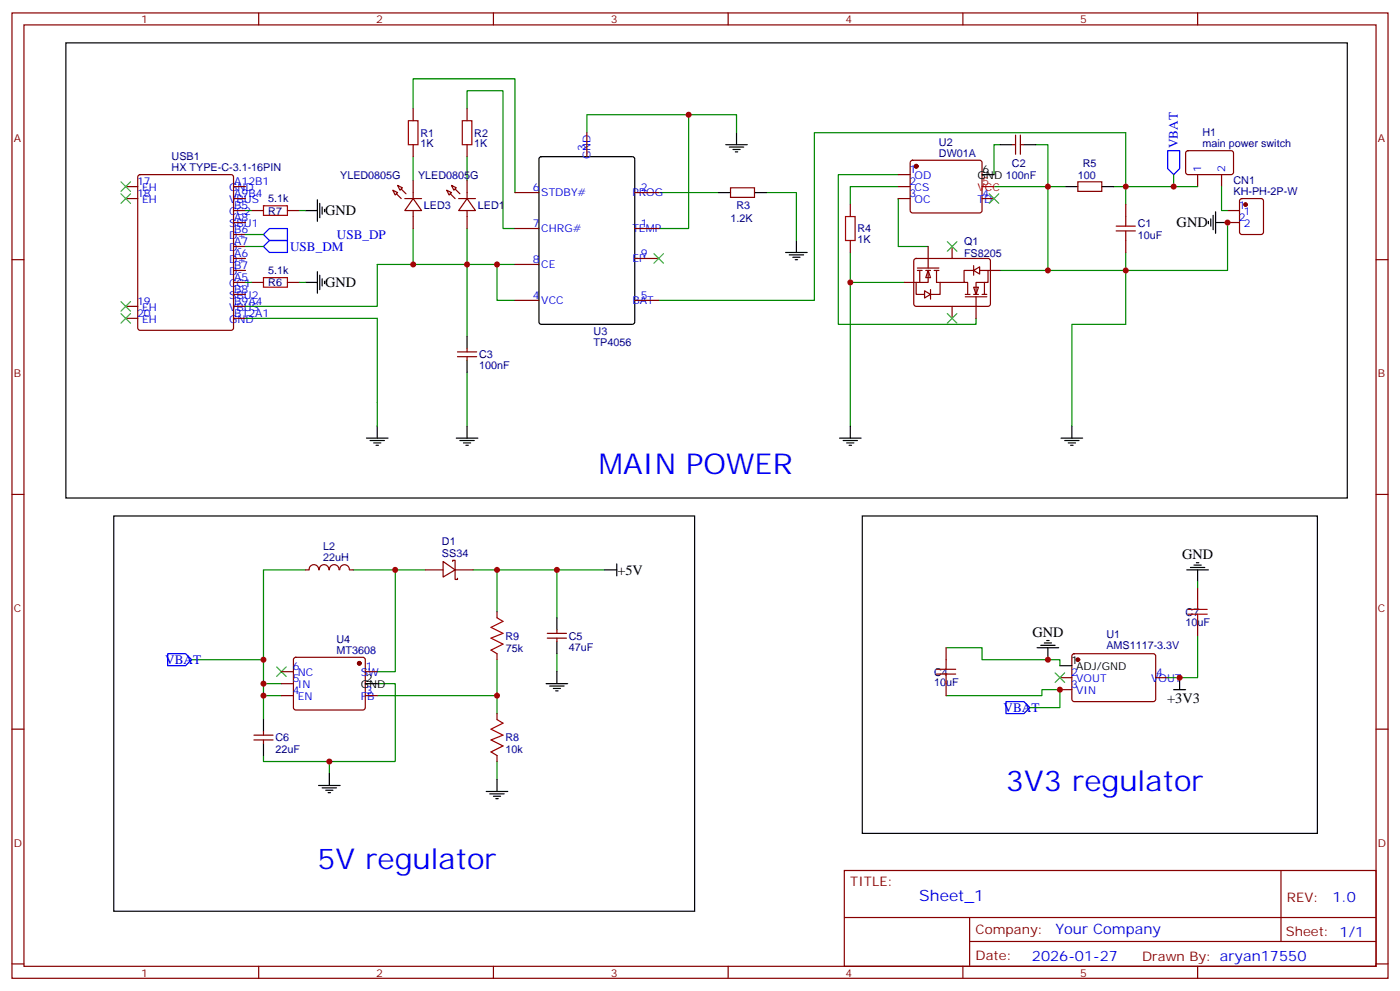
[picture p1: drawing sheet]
<svg xmlns="http://www.w3.org/2000/svg" width="412mm" height="292mm" viewBox="0 0 412 292" stroke-linecap="round" stroke-linejoin="round" font-family="sans-serif">
<g fill="none" stroke="#870000" stroke-width=".35">
<path d="M3.5 3.8h405.4v284.3h-405.4zM7.1 7.3h398.2v277.3h-398.2zM76.2 3.8v3.5M145.3 3.8v3.5M214.5 3.8v3.5M283.6 3.8v3.5M352.8 3.8v3.5M121.7 32v3.6M137.6 32v3.6M299.2 39.8v5.6M300.6 39.8v5.6M37 55h3.6"/>
<path d="M37 58.5h3.6M40.8 51.6l.5-.2h26.8l.6 .5 .1 44.7-.5 .6-27 .1-.7-.5v-44.7zM68.8 55h3.5M68.8 58.5h3.5M121.7 42.6v3.5M137.6 42.6v3.5M215.2 55.3h7v2.8h-7zM264.6 55h3.5M264.6 58.5h3.5M264.6 51.4h3.5M268.3 47.4l.5-.2h19.8l.5 .2 .2 .5-.1 14.4-.6 .4h-20.1l-.4-.7v-14.1zM289.3 58.5h3.5"/>
<path d="M298.1 42.6h1.1M300.6 42.6h1M317.5 53.6h7.1v2.8h-7.1zM3.5 76.5h3.6M68.8 65.5h3.5M68.8 72.6h3.5M68.8 76.1h3.5M68.8 79.7h3.5M68.8 69.1h3.5M68.8 62h3.5M250.5 60.3v3.5M250.5 70.8v3.6"/>
<path d="M331.6 60.3v3.5M331.6 70.8v3.6M405.3 76.5h3.6M37 93.8h3.6M37 90.2h3.6M68.8 83.2h3.5M68.8 93.8h3.5M68.8 90.2h3.5M68.8 86.7h3.5M134.8 105.1h5.6M134.8 103.6h5.6M137.6 102.6v1"/>
<path d="M137.6 105.1v1M3.5 145.6h3.6M405.3 145.6h3.6M3.5 214.8h3.6M405.3 214.8h3.6M248.7 256.4h156.6v28.2h-156.6zM377.3 256.4v20.9M248.7 270.2h156.5M285.6 277.3h119.6M285.6 270.2v14.2M3.5 283.9h3.6M76.2 284.6v3.5"/>
<path d="M145.3 284.6v3.5M214.5 284.6v3.5M283.6 284.6v3.5M352.8 284.6v3.5M405.3 283.9h3.6"/>
</g>
<g fill="none" stroke="#008700" stroke-width=".35">
<path d="M121.7 32v-8.8h30v33.5M137.6 32v-5.3h10.6v40.6h3.5M172.9 39.1v-5.3h44.1v5.3M202.8 33.8v33.5h-8.8M121.7 46.1v7.1M137.6 46.1v7.1M194 56.7h17.7M225.8 56.7h8.8v14.1M264.6 51.4h-17.7v44.1h40.6v-1.7M264.6 58.5v14.1h8.8M264.6 55h-14.1v5.3M292.8 55h21.2"/>
<path d="M294.6 42.6h-1.8v8.8M305.2 42.6h3.5v37.1M328.1 55h3.5M111.1 77.9h40.6M121.7 67.3v10.6M137.6 67.3v31.8M146.4 77.9v10.6h5.3M250.5 74.4v51.1M294.6 79.7h37M331.6 74.4v21.1h-15.9v30M331.6 60.3v-21.2h-91.7v49.4h-45.9M111.1 93.8v31.7"/>
<path d="M250.5 83.2h15.8M137.6 109.6v15.9"/>
</g>
<g fill="none" stroke="#000" stroke-width=".35">
<path d="M217 39.1v3.5M211.7 56.7h3.5M213.8 42.6h6.3M214.8 43.3h4.3M215.9 44h2.1M216.6 44.7h.7M222.2 56.7h3.6M289.3 51.4h3.5M294.6 42.6h3.5M301.6 42.6h3.6M314 55h3.5M324.6 55h3.5"/>
<path d="M231.4 74.4h6.4M232.5 75.1h4.2M233.5 75.8h2.2M234.2 76.5h.7M234.6 70.8v3.6M137.6 99.1v3.5M137.6 106.1v3.5M107.9 129h6.4M109 129.8h4.2M110.1 130.5h2.1M110.8 131.2h.7M111.1 125.5v3.5"/>
<path d="M134.4 129h6.4M135.5 129.8h4.2M136.5 130.5h2.1M137.2 131.2h.7M137.6 125.5v3.5M247.3 129h6.3M248.4 129.8h4.2M249.4 130.5h2.1M250.1 131.2h.7M250.5 125.5v3.5M312.6 129h6.3M313.6 129.8h4.3"/>
<path d="M314.7 130.5h2.1M315.4 131.2h.7M315.7 125.5v3.5"/>
</g>
<path d="M120.3 35.6h2.8v7h-2.8zM136.2 35.6h2.8v7h-2.8zM249.1 63.8h2.8v7h-2.8zM328.8 68h5.6M328.8 66.6h5.6M331.6 63.8v2.8M331.6 68v2.8" fill="none" stroke="#a10000" stroke-width=".35"/>
<circle cx="269.9" cy="49" r=".53" fill="#870000" stroke="#870000" stroke-width=".35"/>
<path d="M289.3 55h3.5" fill="none" stroke="#f00" stroke-width=".35"/>
<g fill="#fff" stroke="#870000" stroke-width=".35">
<path d="M273.4 79.7l.7 2.1h-1.4z"/>
<path d="M272.3 85.7l1.8 1-1.8 1.1z"/>
</g>
<path d="M270.2 79h6.4M270.2 79.7h1.4M270.9 79.7v3.5M272.7 79.7h1.4M273.4 79.7v3.5h-3.5v3.5h2.4M273.4 72.6v6.4M275.2 79.7h1.4M275.9 79.7v3.5h1v3.5h-2.8M280.5 72.6v3.5M266.3 83.2h3.6M274.1 85.3v2.8" fill="none" stroke="#870000" stroke-width=".35"/>
<g fill="#fff" stroke="#870000" stroke-width=".35">
<path d="M286.8 84.6h1.4l-.7 2.1z"/>
<path d="M286.8 79.7l1.8-1.1v2.1z"/>
</g>
<g fill="none" stroke="#870000" stroke-width=".35">
<path d="M172.9 39.1v7M115.7 56l1.4 .7-.7 .7zM117.1 54.6l1.4 .7-.7 .7zM119.2 58.5h5M121.7 58.5l2.5 3.5h-5zM121.7 53.2v5.3M131.6 56l1.4 .7-.7 .7zM133 54.6l1.4 .7-.7 .7zM135.1 58.5h5M137.6 58.5l2.5 3.5h-5zM137.6 53.2v5.3M151.7 56.7h7"/>
<path d="M187 56.7h7M349.5 44.6l.5-.2h12.9l.5 .7-.1 5.9-.6 .4h-13l-.5-.7v-5.6zM352.8 51.4v3.6M359.8 51.4v3.6M365.4 58.7l.4-.2h5.7l.6 .4 .1 9.5-.5 .6-5.9 .1-.6-.5-.1-9.4zM74.1 62h3.5M84.7 62h3.5M121.7 62v5.3M137.6 62v5.3M151.7 67.3h7M151.7 77.9h7M187 67.3h7"/>
<path d="M187 76.1h7M269.4 76.3l.5-.2 21.4 .1 .4 .6v13l-.7 .4h-21.4l-.4-.7v-12.7zM286.8 79.7h-2.8v3.5h1v3.5M286.8 78.2v2.9M288.6 79.7h2.4v3.5h-3.5v3.5M291 79.7h3.6M361.6 62h3.5M361.6 65.5h3.5M74.1 83.2h3.5M84.7 83.2h3.5M151.7 88.5h7M187 88.5h7"/>
<path d="M276.9 83.2h7.1M280.5 90.2v3.6M284.3 87.4h6.4M284.3 86.7h1.5M286.8 86.7h1.4M287.5 87.4v6.4M289.3 86.7h1.4M290 83.2v3.5M90 167.9h1M91.1 167.8a1.41 1.41 0 0 1 1.4-1.5 1.41 1.41 0 0 1 1.4 1.5M94.1 167.8a1.41 1.41 0 0 1 1.4-1.5 1.41 1.41 0 0 1 1.4 1.5M97 167.8a1.41 1.41 0 0 1 1.4-1.5 1.41 1.41 0 0 1 1.4 1.5"/>
<path d="M100.1 167.8a1.41 1.41 0 0 1 1.4-1.5 1.41 1.41 0 0 1 1.4 1.5M103 167.9h1.1M125.2 167.9h5.3M130.5 165.4l3.6 2.5-3.6 2.1zM133.3 165.4v-.4h.8v2.9M134.1 167.9v2.8h.7v-.4M134.1 167.9h5.2M352.8 173.1v3.6M82.9 197.8h3.5M86.7 193.8l.4-.2h19.8l.5 .2 .2 .5-.1 14.4-.6 .4h-20l-.5-.7v-14.1zM107.6 197.8h3.5M146.4 180.2v1.8"/>
<path d="M146.4 192.5v1.8M161.2 188h5.7M161.2 186.5h5.7M164 185.5v1M164 188v1M278.7 190.8v3.5M312.2 199.6h3.5M316 192.8l.4-.3 23.6 .1 .4 .7v12.9l-.7 .5-23.5-.1-.5-.6v-12.7zM340.4 199.6h3.6M352.8 183.7v3.6M74.8 217.9h5.6M74.8 216.5h5.6"/>
<path d="M77.6 215.5v1M77.6 217.9v1.1M82.9 204.9h3.5M82.9 201.4h3.5M107.6 204.9h3.5M146.4 210.2v1.7M278.7 201.4v3.5M312.2 203.1h3.5M146.4 222.5v1.8"/>
</g>
<g fill="none" stroke="#008700" stroke-width=".35">
<path d="M331.6 55h21.2M345.7 51.4v3.6M359.8 55v7h1.8M72.3 62h1.8M72.3 72.6h5.3M72.3 69.1h5.3M88.2 62h1.8M111.1 77.9v12.3h-38.8M361.6 65.5v14.2h-30M72.3 93.8h38.8M72.3 83.2h1.8M88.2 83.2h1.8"/>
<path d="M90 167.9h-12.4v37h5.3M104.1 167.9h21.1M116.4 167.9v29.9h-5.3M139.3 167.9h38.9M146.4 167.9v12.3M164 167.9v14.1M352.8 171.4v1.7M56.4 194.3h21.2M146.4 194.3v15.9M164 192.5v5.3M278.7 190.8h10.6v3.5h22.9v1.8M352.8 187.3v12.3h-8.8"/>
<path d="M77.6 204.9v7M77.6 201.4h5.3M111.1 201.4h5.3v22.9h-38.8v-1.8M111.1 204.9h35.3M278.7 204.9h28.2v-1.8h5.3v5.3h-8.8M97 224.3v3.5M146.4 224.3v5.3"/>
</g>
<path d="M77.6 60.6h7.1v2.8h-7.1zM77.6 81.8h7.1v2.8h-7.1zM350 179.5h5.6M352.8 176.7v2.8M146.4 182l1.8 1-3.6 1.8 3.6 1.7-3.6 1.5 3.6 1.7-3.6 1.8 1.8 1M275.9 198.5h5.6M275.9 197.1h5.6M278.7 194.3v2.8M278.7 198.5v2.9M350 180.9h5.6M352.8 180.9v2.8M146.4 211.9l1.8 1.1-3.6 1.8 3.6 1.7-3.6 1.4 3.6 1.8-3.6 1.8 1.8 1" fill="none" stroke="#a10000" stroke-width=".35"/>
<g fill="none" stroke="#000" stroke-width=".35">
<path d="M19.4 12.6h377.5v134.1h-377.5zM93.5 58.8v6.4M94.2 59.9v4.2M159 46.3l.5-.2h26.8l.6 .5 .1 48.2-.5 .7h-27l-.7-.4-.1-48.3zM90 62h3.5M94.9 61v2.1M95.6 61.7v.7M356 65.2v.7M356.7 64.5v2.1M357.4 63.4v4.3M358.1 65.5h3.5M358.1 62.4v6.3"/>
<path d="M90 83.2h3.5M93.5 80v6.4M94.2 81.1v4.2M94.9 82.1v2.1M95.6 82.8v.7M33.5 152h171.1v116.4h-171.1zM254 152h134.1v93.5h-134.1zM178.2 167.9h3.5M181.7 166.1v3.5M349.6 167.9h6.4M350.7 167.1h4.2M351.7 166.4h2.1"/>
<path d="M352.4 165.7h.7M352.8 167.9v3.5M164 182v3.5M164 189v3.5M164 197.8v3.6M305.5 190.8h6.4M306.6 190.1h4.2M307.6 189.4h2.1M308.3 188.7h.7M308.7 190.8v3.5M312.2 196.1h3.5M347.5 199.6v3.5"/>
<path d="M77.6 211.9v3.6M77.6 219v3.5M107.6 201.4h3.5M160.9 201.4h6.3M161.9 202.1h4.3M163 202.8h2.1M163.7 203.5h.7M345.7 203.1h3.5M93.8 231.4h6.4M94.9 232.1h4.2M96 232.8h2.1M96.7 233.5h.7"/>
<path d="M97 227.8v3.6M143.2 233.1h6.4M144.3 233.8h4.2M145.3 234.5h2.2M146 235.2h.8M146.4 229.6v3.5"/>
</g>
<g fill="#870000" stroke="#870000" stroke-width=".35">
<path d="M118.2 55.7l1.4 1.4z"/>
<path d="M116.8 57.1l1.4 1.4z"/>
<path d="M134.1 55.7l1.4 1.4z"/>
<path d="M132.6 57.1l1.5 1.4z"/>
<circle cx="366.9" cy="60.3" r=".53"/>
<circle cx="317.5" cy="194.3" r=".53"/>
<circle cx="105.8" cy="195.4" r=".53"/>
</g>
<path d="M344 44.4h3.5v5.3l-1.8 1.7-1.7-1.7zM77.6 72.6l1.8-1.8h5.3v3.6h-5.3zM77.6 69.1l1.8-1.8h5.3v3.5h-5.3zM49.4 192.5h5.3l1.7 1.8-1.7 1.8h-5.3zM296.3 206.7h5.3l1.8 1.7-1.8 1.8h-5.3z" fill="none" stroke="#00f" stroke-width=".35"/>
<g fill="none" stroke="#3c3" stroke-width=".35">
<path d="M35.6 53.6l2.9 2.8M35.6 57.1l2.9 2.8M38.5 53.6l-2.9 2.8M38.5 57.1l-2.9 2.8M291.4 57.1l2.8 2.8M294.2 57.1l-2.8 2.8M192.6 74.7l2.8 2.8M195.4 74.7l-2.8 2.8M279 71.2l2.9 2.8M281.9 71.2l-2.9 2.8M35.6 88.8l2.9 2.9M35.6 92.4l2.9 2.8"/>
<path d="M38.5 88.8l-2.9 2.9M38.5 92.4l-2.9 2.8M279 92.4l2.9 2.8M281.9 92.4l-2.9 2.8M81.5 196.4l2.8 2.8M84.3 196.4l-2.8 2.8M310.8 198.2l2.8 2.8M313.6 198.2l-2.8 2.8"/>
</g>
<g fill="#c00">
<circle cx="331.6" cy="79.7" r=".88"/>
<circle cx="308.7" cy="55" r=".88"/>
<circle cx="202.8" cy="33.8" r=".88"/>
<circle cx="146.4" cy="77.9" r=".88"/>
<circle cx="121.7" cy="77.9" r=".88"/>
<circle cx="137.6" cy="77.9" r=".88"/>
<circle cx="250.5" cy="83.2" r=".88"/>
<circle cx="308.7" cy="79.7" r=".88"/>
<circle cx="331.6" cy="55" r=".88"/>
<circle cx="146.4" cy="167.9" r=".88"/>
<circle cx="77.6" cy="194.3" r=".88"/>
<circle cx="97" cy="224.3" r=".88"/>
<circle cx="77.6" cy="201.4" r=".88"/>
<circle cx="77.6" cy="204.9" r=".88"/>
<circle cx="116.4" cy="167.9" r=".88"/>
<circle cx="146.4" cy="204.9" r=".88"/>
<circle cx="164" cy="167.9" r=".88"/>
<circle cx="312.2" cy="203.1" r=".88"/>
<circle cx="308.7" cy="194.3" r=".88"/>
<circle cx="345.7" cy="55" r=".88"/>
<circle cx="347.5" cy="199.6" r=".88"/>
<circle cx="361.6" cy="65.5" r=".88"/>
</g>
<g font-size="8.5" fill="#00f">
<text x="176.4" y="139.6">MAIN POWER</text>
<text x="296.3" y="233.1">3V3 regulator</text>
<text x="93.5" y="256">5V regulator</text>
</g>
<text font-size="4.6" fill="#00f" x="270.8" y="265.4">Sheet_1</text>
<g font-size="4.2">
<text x="95.8" y="63.4">GND</text>
<text x="346.6" y="67">GND</text>
<text x="95.8" y="84.5">GND</text>
<text x="348.2" y="164.7">GND</text>
<text x="181.9" y="169.3">+5V</text>
<text x="304.1" y="187.5">GND</text>
<text x="343.8" y="207.2">+3V3</text>
</g>
<g font-size="4.2" fill="#00f">
<text x="392.5" y="265.7">1.0</text>
<text x="310.9" y="275.2">Your Company</text>
<text x="304" y="283">2026-01-27</text>
</g>
<g font-size="3.9" fill="#00f">
<text x="346.9" y="43.7" transform="rotate(-90 346.9 43.7)">VBAT</text>
<text x="99.3" y="70.4">USB_DP</text>
<text x="85.5" y="73.9">USB_DM</text>
<text x="48.7" y="195.5">VBAT</text>
<text x="295.6" y="209.7">VBAT</text>
</g>
<g font-size="3.9" fill="#800">
<text x="250.5" y="261">TITLE:</text>
<text x="379.1" y="265.7">REV:</text>
<text x="287.4" y="275.2">Company:</text>
<text x="378.7" y="275.8">Sheet: 1/1</text>
<text x="287.4" y="282.9">Date:</text>
<text x="336.4" y="282.9">Drawn By: aryan17550</text>
</g>
<g font-size="3.2" fill="#800">
<text x="41.6" y="6.8">1</text>
<text x="110.8" y="6.8">2</text>
<text x="179.9" y="6.8">3</text>
<text x="249.1" y="6.8">4</text>
<text x="318.2" y="6.8">5</text>
<text x="4.1" y="41.9">A</text>
<text x="405.9" y="41.9">A</text>
<text x="4.1" y="111.1">B</text>
<text x="405.9" y="111.1">B</text>
<text x="4.1" y="180.2">C</text>
<text x="405.9" y="180.2">C</text>
<text x="4.1" y="249.3">D</text>
<text x="405.9" y="249.3">D</text>
<text x="41.6" y="287.6">1</text>
<text x="110.8" y="287.6">2</text>
<text x="179.9" y="287.6">3</text>
<text x="249.1" y="287.6">4</text>
<text x="318.2" y="287.6">5</text>
</g>
<g font-size="3.2" fill="#000080">
<text x="123.8" y="40.2">R1</text>
<text x="139.7" y="40.2">R2</text>
<text x="354.2" y="40.1">H1</text>
<text x="50.6" y="47.2">USB1</text>
<text x="123.8" y="43.4">1K</text>
<text x="139.7" y="43.4">1K</text>
<text x="276.6" y="46.1">DW01A</text>
<text x="276.6" y="43">U2</text>
<text x="354.2" y="43.3">main power switch</text>
<text x="50.6" y="50.4">HX TYPE-C-3.1-16PIN</text>
<text x="100.2" y="52.6">YLED0805G</text>
<text x="123.1" y="52.6">YLED0805G</text>
<text x="298.1" y="49.1">C2</text>
<text x="317.5" y="52.7">100</text>
<text x="318.9" y="49.3">R5</text>
<text x="79" y="59.5">5.1k</text>
<text x="363.4" y="57.3">KH-PH-2P-W</text>
<text x="363.4" y="54.1">CN1</text>
<text x="79" y="63.2">R7</text>
<text x="124.9" y="61.5">LED3</text>
<text x="140.8" y="61.5">LED1</text>
<text x="215.2" y="65.4">1.2K</text>
<text x="217" y="61.5">R3</text>
<text x="252.6" y="71.7">1K</text>
<text x="252.6" y="68.4">R4</text>
<text x="335.1" y="70.3">10uF</text>
<text x="335.1" y="66.8">C1</text>
<text x="284" y="75.6">FS8205</text>
<text x="284" y="72.1">Q1</text>
<text x="79" y="80.7">5.1k</text>
<text x="79" y="84.4">R6</text>
<text x="174.9" y="101.8">TP4056</text>
<text x="174.9" y="98.6">U3</text>
<text x="141.1" y="105.5">C3</text>
<text x="141.1" y="108.7">100nF</text>
<text x="95.2" y="161.9">L2</text>
<text x="130.2" y="160.6">D1</text>
<text x="95.2" y="165.3">22uH</text>
<text x="130.2" y="164">SS34</text>
<text x="349.2" y="184.5">10uF</text>
<text x="349.2" y="181.3">C7</text>
<text x="99.1" y="189.4">U4</text>
<text x="148.9" y="188.4">R9</text>
<text x="149" y="191.9">75k</text>
<text x="167.6" y="191.7">47uF</text>
<text x="167.6" y="188.4">C5</text>
<text x="325.9" y="191.2">AMS1117-3.3V</text>
<text x="325.9" y="187.8">U1</text>
<text x="99.1" y="192.5">MT3608</text>
<text x="275.2" y="202.2">10uF</text>
<text x="275.2" y="199">C4</text>
<text x="81.1" y="221.7">22uF</text>
<text x="81.1" y="218.3">C6</text>
<text x="148.9" y="221.7">10k</text>
<text x="148.9" y="218.3">R8</text>
</g>
<g font-size="3.2" fill="#00f">
<text x="172.5" y="44.4" transform="rotate(-90 172.5 44.4)">3</text>
<text x="173.9" y="46.8" transform="rotate(-90 173.9 46.8)">GND</text>
<text x="267.9" y="51.1">1</text>
<text x="269.4" y="52.8">OD</text>
<text x="353.8" y="50.7" transform="rotate(-90 353.8 50.7)">1</text>
<text x="360.9" y="50.7" transform="rotate(-90 360.9 50.7)">2</text>
<text x="40.4" y="54.6">17</text>
<text x="40.4" y="58.1">18</text>
<text x="41.9" y="56.4">EH</text>
<text x="41.9" y="59.9">EH</text>
<text x="67.5" y="56.4">GND</text>
<text x="67.5" y="59.9">VBUS</text>
<text x="69" y="54.6">A12B1</text>
<text x="69" y="58.1">A9B4</text>
<text x="157" y="56.4">6</text>
<text x="159.5" y="57.8">STDBY#</text>
<text x="186.3" y="57.8">PROG</text>
<text x="188.7" y="56.4">2</text>
<text x="267.9" y="54.6">2</text>
<text x="267.9" y="58.1">3</text>
<text x="269.4" y="56.4">CS</text>
<text x="269.4" y="59.9">OC</text>
<text x="288" y="59.9">TD</text>
<text x="289.5" y="58.1">4</text>
<text x="67.5" y="63.4">CC2</text>
<text x="69" y="65.2">A8</text>
<text x="69" y="61.7">B5</text>
<text x="364.9" y="61.7">1</text>
<text x="364.9" y="65.2">2</text>
<text x="366.4" y="63.4">1</text>
<text x="67.5" y="67">SBU1</text>
<text x="67.5" y="70.5">D+</text>
<text x="69" y="68.7">B6</text>
<text x="157" y="67">7</text>
<text x="159.5" y="68.4">CHRG#</text>
<text x="186.3" y="68.4">TEMP</text>
<text x="188.7" y="67">1</text>
<text x="366.4" y="67">2</text>
<text x="67.5" y="74">D-</text>
<text x="67.5" y="77.5">D+</text>
<text x="69" y="72.2">A7</text>
<text x="69" y="75.8">A6</text>
<text x="157" y="77.5">8</text>
<text x="186.3" y="77.2">EP</text>
<text x="188.7" y="75.8">9</text>
<text x="67.5" y="81.1">D-</text>
<text x="69" y="82.8">A5</text>
<text x="69" y="79.3">B7</text>
<text x="159.5" y="79">CE</text>
<text x="40.4" y="89.9">19</text>
<text x="67.5" y="84.6">CC1</text>
<text x="67.5" y="88.1">SBU2</text>
<text x="69" y="89.9">B9A4</text>
<text x="69" y="86.4">B8</text>
<text x="157" y="88.1">4</text>
<text x="159.5" y="89.5">VCC</text>
<text x="186.3" y="89.5">BAT</text>
<text x="188.7" y="88.1">5</text>
<text x="40.4" y="93.4">20</text>
<text x="41.9" y="95.2">EH</text>
<text x="41.9" y="91.7">EH</text>
<text x="67.5" y="95.2">GND</text>
<text x="67.5" y="91.7">VBUS</text>
<text x="69" y="93.4">B12A1</text>
<text x="86.3" y="197.5">6</text>
<text x="107.8" y="197.5">1</text>
<text x="86.3" y="201">5</text>
<text x="87.7" y="202.8">IN</text>
<text x="87.7" y="199.2">NC</text>
<text x="106.3" y="199.2">SW</text>
<text x="315.6" y="199.2">2</text>
<text x="315.6" y="202.8">3</text>
<text x="317" y="201">VOUT</text>
<text x="339.1" y="201">VOUT</text>
<text x="340.6" y="199.2">4</text>
<text x="86.3" y="204.5">4</text>
<text x="87.7" y="206.3">EN</text>
<text x="106.3" y="206.3">FB</text>
<text x="107.8" y="204.5">3</text>
<text x="317" y="204.5">VIN</text>
</g>
<g font-size="3.2">
<text x="288" y="52.8">GND 100nF</text>
<text x="289.5" y="51.1">6</text>
<text x="315.6" y="195.7">1</text>
<text x="317" y="197.5">ADJ/GND</text>
<text x="106.3" y="202.8">GND</text>
<text x="107.8" y="201">2</text>
</g>
<g font-size="3.2" fill="#f00">
<text x="288" y="56.4">VCC</text>
<text x="289.5" y="54.6">5</text>
</g>
</svg>
